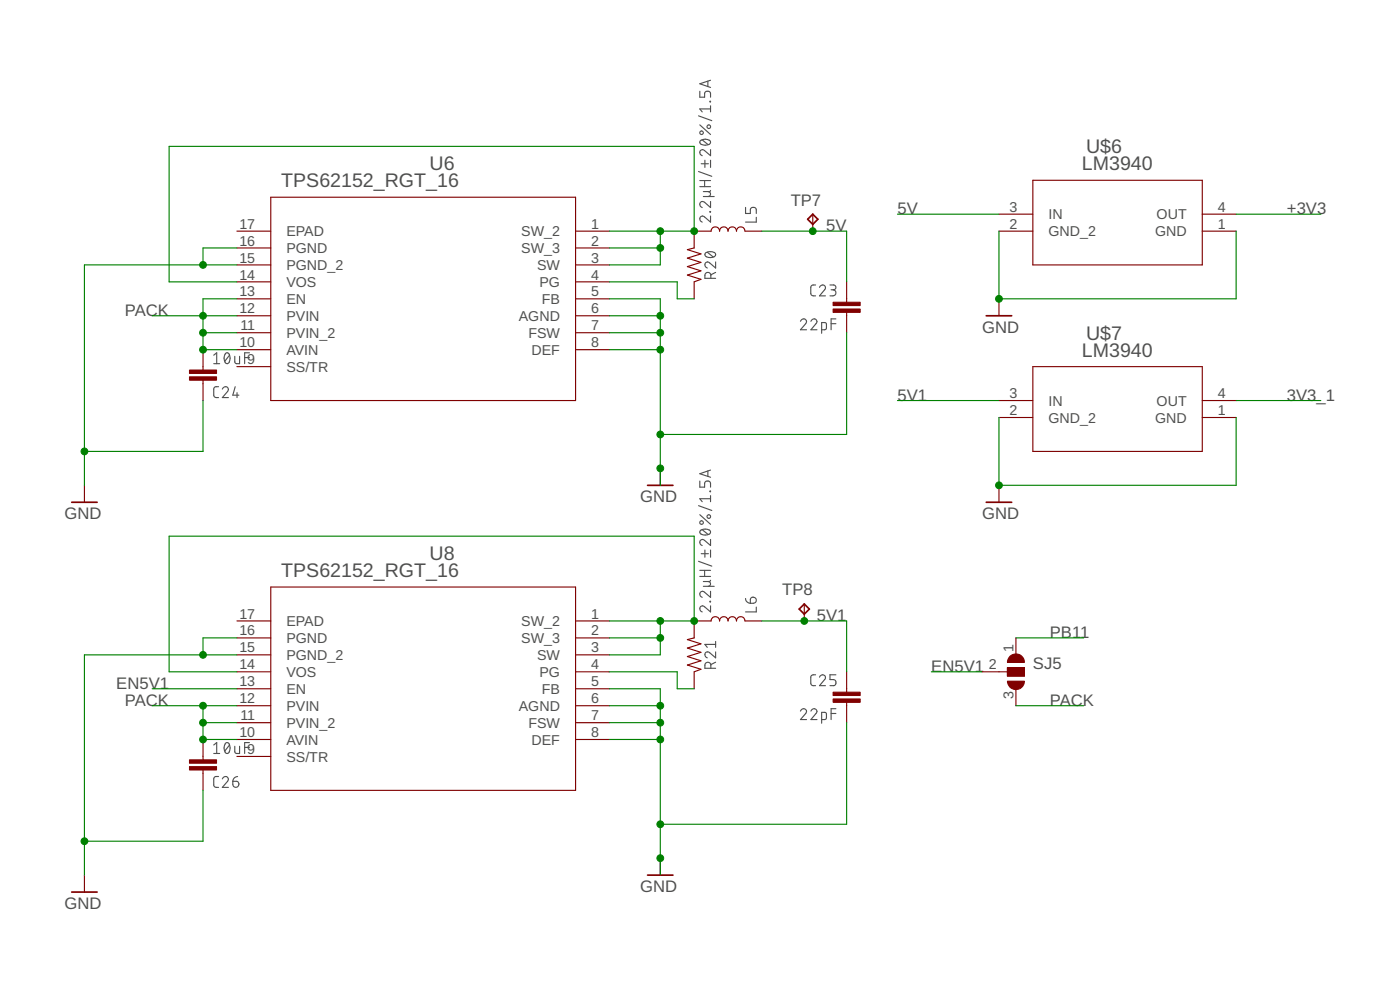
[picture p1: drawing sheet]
<svg xmlns="http://www.w3.org/2000/svg" width="210mm" height="148mm" viewBox="0 0 210 148" stroke-linecap="round" stroke-linejoin="round" font-family="sans-serif">
<g fill="none" stroke="#505050" stroke-width=".17">
<path d="M104.7 17.4l2 .7M104.9 13.7v.9h.7v-.6a.45 .45 0 0 1 .5-.3 .45 .45 0 0 1 .4 .3v.6M104.9 18.7l1.6 1.5M106.1 12.1v.9M106.4 15.2l.1 .1zM106.5 15.9v.9M106.5 16.3h-1.6l.4 .5M106.5 12l-1.6 .6 1.6 .5M104.7 25.7l2 .7M104.9 28h1.6M104.9 27.1h1.6M105 21.1a1 1 0 0 1 1.5 .2 .95 .95 0 0 1-1.6 0z"/>
<path d="M105.1 24.5h1.1M105.3 21l.9 .7M105.5 29.4h1.6M105.6 27.1v.9M105.7 24v1.1M105.8 37.9a1 1 0 0 1 1.5 .2 .95 .95 0 0 1-1.6 0zM106 37.8l.9 .7M106.2 28.7a.37 .37 0 0 1 .3 .4 .37 .37 0 0 1-.3 .3M106.4 31.7l.1 .1zM106.5 32.4v.9l-.9-.8a.44 .44 0 0 0-.7 .1 .44 .44 0 0 0 .4 .7M106.5 30.2v.9l-.9-.8a.45 .45 0 0 0-.7 .2 .45 .45 0 0 0 .4 .6M106.5 28.5l-.1 .2h-.9"/>
<path d="M106.5 22.4v.9l-.9-.7a.44 .44 0 0 0-.7 .1 .44 .44 0 0 0 .4 .6M106.5 24v1.1M107.3 39.2v1l-.9-.8a.44 .44 0 0 0-.7 .1 .44 .44 0 0 0 .3 .7M111.8 31.1v.9h.7v-.6a.45 .45 0 0 1 .4-.3 .45 .45 0 0 1 .5 .3v.6M113.4 32.6v.7h-1.6M32 53.2l.5-.3v1.6M32 54.5h.9M32.8 57.9l-.5 .1-.3 .3 .1 1 .2 .2 .5 .1M33.3 58.3a.45 .45 0 0 1 .7-.4 .45 .45 0 0 1 .1 .8l-.8 .9h.9M33.8 53l.1-.1a.34 .34 0 0 1 .5 .2 1.05 1.05 0 0 1-.3 1.4l-.4-.2a1.26 1.26 0 0 1 .1-1.3zM34.4 53.2l-.7 .9M35.2 53.4v.9l.3 .2h.4v-1.1"/>
<path d="M35.3 57.9l-.4 1.3h.9M35.5 58.8v.8M36.7 53.6h.7M37.4 52.9h-.7v1.6M106.6 41.7v-.4a.44 .44 0 0 0-.5-.5 .44 .44 0 0 0-.4 .5v.4h1.6M107.3 40.8l-.7 .4M120 48.1a.45 .45 0 0 1 .6-.3 .45 .45 0 0 1 .2 .7l-.8 .9h.9M121.6 48.1a.44 .44 0 0 1 .6-.3 .44 .44 0 0 1 .1 .7l-.7 .9h.9M122.3 42.7h-.5l-.2 .4v1l.3 .2h.4M122.9 43.1a.44 .44 0 0 1 .6-.4 .44 .44 0 0 1 .1 .7l-.7 .9h.9M123.2 49.4l.6-.1 .1-.7-.1-.3h-.6v1.6M124.4 42.7h.6a.36 .36 0 0 1 .3 .4 .36 .36 0 0 1-.3 .3h-.4"/>
<path d="M124.6 48.5h.7M124.9 43.4a.46 .46 0 0 1 .4 .5 .46 .46 0 0 1-.4 .4h-.5M125.3 47.8h-.7v1.6M104.7 75.8l2 .7M104.9 72.1v.9h.7v-.6a.45 .45 0 0 1 .5-.3 .45 .45 0 0 1 .4 .3v.6M104.9 77.1l1.6 1.4M105 79.5a1 1 0 0 1 1.5 .2 .97 .97 0 0 1-1.6 .1zM105.3 79.4l.9 .7M106.1 70.5v.9M106.4 73.6l.1 .1zM106.5 74.3v.9M106.5 74.7h-1.6l.4 .5"/>
<path d="M106.5 70.4l-1.6 .6 1.6 .5M104.7 84.1l2 .7M104.9 86.4h1.6M104.9 85.4h1.6M105.1 83h1.1M105.5 87.8h1.6M105.6 85.4v1M105.7 82.4v1.1M106.2 87.1a.36 .36 0 0 1 .3 .4 .36 .36 0 0 1-.3 .3M106.4 90.1l.1 .1zM106.5 90.8v.9l-.9-.8a.44 .44 0 0 0-.7 .1 .44 .44 0 0 0 .4 .7M106.5 88.6v.9l-.9-.8a.44 .44 0 0 0-.7 .2 .44 .44 0 0 0 .4 .6"/>
<path d="M106.5 86.9l-.1 .2h-.9M106.5 80.8v.9l-.9-.7a.44 .44 0 0 0-.7 .1 .44 .44 0 0 0 .4 .6M106.5 82.4v1.1M107.3 97.7v.9l-.9-.8a.44 .44 0 0 0-.7 .1 .44 .44 0 0 0 .3 .7M107.3 96.1v.9M107.3 99.2l-.7 .4M107.3 96.5h-1.6l.3 .5M111.8 89.7a.7 .7 0 0 0 .7 .7M112.6 89.6a.47 .47 0 0 1 .8 .1 .47 .47 0 0 1-.5 .7h-.4zM113.4 91v.7h-1.6M32 111.6l.5-.3v1.6M32 112.9h.9"/>
<path d="M32.8 116.3l-.5 .1-.3 .3 .1 1 .2 .2 .5 .1M33.3 116.7a.45 .45 0 0 1 .7-.4 .45 .45 0 0 1 .1 .8l-.8 .9h.9M33.8 111.4l.1-.1a.34 .34 0 0 1 .5 .2 1.03 1.03 0 0 1-.3 1.4l-.4-.3a1.26 1.26 0 0 1 .1-1.2zM34.4 111.6l-.7 .9M34.9 117.1h.6a.45 .45 0 0 1 .3 .5 .45 .45 0 0 1-.5 .3 .45 .45 0 0 1-.4-.4zM35.2 111.8v.9l.3 .2h.4v-1.1M35.6 116.3a.74 .74 0 0 0-.7 .8M36.7 112h.7M37.4 111.3h-.7v1.6M106.6 100.1v-.4a.44 .44 0 0 0-.5-.5 .44 .44 0 0 0-.4 .5v.4h1.6M120 106.5a.45 .45 0 0 1 .6-.3 .45 .45 0 0 1 .2 .7l-.8 .9h.9M121.6 106.5a.44 .44 0 0 1 .6-.3 .44 .44 0 0 1 .1 .7l-.7 .9h.9"/>
<path d="M122.3 101.1l-.6 .1-.1 .3v1l.2 .2h.5M122.9 101.5a.44 .44 0 0 1 .6-.4 .44 .44 0 0 1 .1 .7l-.7 .9h.9M123.2 107.8h.5l.2-.2a.94 .94 0 0 0-.1-.9h-.6v1.7M124.6 106.9h.7M125.3 101.1h-.9v.7h.6a.46 .46 0 0 1 .3 .5 .46 .46 0 0 1-.3 .4h-.6M125.3 106.2h-.7v1.6"/>
<circle cx="105.2" cy="19.9" r=".26"/>
<circle cx="106.3" cy="19" r=".28"/>
<circle cx="105.2" cy="78.3" r=".27"/>
<circle cx="106.3" cy="77.4" r=".28"/>
</g>
<g fill="none" stroke="#800000" stroke-width=".17">
<path d="M35.5 34.6h5.1M35.5 37.1h5.1M35.5 39.7h5.1M40.6 29.5h45.7v30.5h-45.7zM86.3 34.6h5.1M86.3 37.1h5.1M86.3 39.7h5.1M114.2 34.6h-2.5a.63 .63 0 0 0-.6-.6 .63 .63 0 0 0-.7 .6 .63 .63 0 0 0-.6-.6 .63 .63 0 0 0-.6 .6 .63 .63 0 0 0-.7-.6 .63 .63 0 0 0-.6 .6 .63 .63 0 0 0-.6-.6 .63 .63 0 0 0-.7 .6h-2.5v2.5l-1 .3 2 .6-2 .7 2 .6-2 .6 2 .7-2 .6 2 .6-1 .4v2.6M121.9 32.1v2.5M149.8 34.6h5.1M149.8 32.1h5.1M154.9 27h25.4v12.7h-25.4z"/>
<path d="M180.3 34.6h5M180.3 32.1h5M30.4 52.4v3M30.4 57v3M35.5 42.2h5.1M35.5 44.8h5.1M35.5 47.3h5.1M35.5 49.8h5.1M35.5 52.4h5.1M35.5 54.9h5.1M86.3 42.2h5.1M86.3 44.8h5.1"/>
<path d="M86.3 47.3h5.1M86.3 49.8h5.1M86.3 52.4h5.1M126.9 42.2v3.1M126.9 46.8v3M149.8 44.8v2.5M154.9 54.9h25.4v12.7h-25.4zM12.7 72.7v2.5M99 70.2v2.5M149.8 60h5.1M149.8 62.5h5.1M149.8 72.7v2.5"/>
<path d="M180.3 60h5M180.3 62.5h5M35.5 93h5.1M35.5 95.6h5.1M35.5 98.1h5.1M40.6 87.9h45.7v30.5h-45.7zM86.3 93h5.1M86.3 95.6h5.1M86.3 98.1h5.1M114.2 93h-2.5a.63 .63 0 0 0-.6-.6 .63 .63 0 0 0-.7 .6 .63 .63 0 0 0-.6-.6 .63 .63 0 0 0-.6 .6 .63 .63 0 0 0-.7-.6 .63 .63 0 0 0-.6 .6 .63 .63 0 0 0-.6-.6 .63 .63 0 0 0-.7 .6h-2.5v2.6l-1 .2 2 .7-2 .6 2 .6-2 .7 2 .6-2 .6 2 .7-1 .3v2.6M120.6 90.5v2.5M152.3 95.6v2.5"/>
<path d="M30.4 110.8v3M30.4 115.4v3M35.5 100.6h5.1M35.5 103.2h5.1M35.5 105.7h5.1M35.5 108.3h5.1M35.5 110.8h5.1M35.5 113.3h5.1M86.3 100.6h5.1M86.3 103.2h5.1M86.3 105.7h5.1M86.3 108.3h5.1"/>
<path d="M86.3 110.8h5.1M126.9 100.6v3.1M126.9 105.2v3.1M147.2 100.6h3.8M151 100h2.6v1.3h-2.6zM152.3 103.2v2.5M12.7 131.1v2.5M99 128.6v2.5"/>
</g>
<path d="M121.9 32.1l.7 .8-.7 .7-.8-.7zM147.9 47.3h3.8M10.8 75.2h3.8M97.1 72.7h3.8M147.9 75.2h3.8M119.8 91.2l.8-.7 .7 .7-.7 .8zM10.8 133.6h3.8M97.1 131.1h3.8" fill="none" stroke="#800000" stroke-width=".25"/>
<g fill="#800000" stroke="#800000" stroke-width=".15">
<path d="M124.9 46.3h4.1v.5h-4.1z"/>
<path d="M124.9 45.3h4.1v.5h-4.1z"/>
<path d="M28.4 55.4h4.1v.5h-4.1z"/>
<path d="M28.4 56.5h4.1v.5h-4.1z"/>
<path d="M124.9 104.7h4.1v.5h-4.1z"/>
<path d="M124.9 103.7h4.1v.5h-4.1z"/>
<path d="M28.4 113.8h4.1v.5h-4.1z"/>
<path d="M28.4 114.9h4.1v.5h-4.1z"/>
<path d="M151 100h2.6v1.3h-2.6z"/>
</g>
<g fill="#800000" stroke="#800000" stroke-width=".15">
<path d="M151 102h2.6a1.27 1.27 0 0 1-1.3 1.3 1.27 1.27 0 0 1-1.3-1.3z" fill-rule="evenodd"/>
<path d="M151.5 98.3a1.27 1.27 0 0 1 1.3-.2 1.27 1.27 0 0 1 .8 1.2h-2.6l.1-.5z" fill-rule="evenodd"/>
</g>
<g fill="none" stroke="#008000" stroke-width=".17">
<path d="M35.5 37.1h-5.1v2.6M35.5 39.7h-22.8v33M91.4 37.1h7.6M91.4 34.6h12.7v-12.7h-78.7v20.3h10.1M99 34.6v5.1h-7.6M114.2 34.6h12.7v7.6M134.6 32.1h15.2M149.8 34.6v10.2h35.5v-10.2M185.3 32.1h12.7M22.8 47.3h12.7M30.4 49.8h5.1M35.5 44.8h-5.1v7.6h5.1"/>
<path d="M91.4 44.8h7.6v27.9M91.4 42.2h10.1v2.6h2.6M91.4 47.3h7.6M91.4 52.4h7.6M91.4 49.8h7.6M126.9 49.8v15.3h-27.9M30.4 60v7.6h-17.7M134.6 60h15.2M149.8 62.5v10.2h35.5v-10.2M185.3 60h12.7M35.5 95.6h-5.1v2.5M35.5 98.1h-22.8v33"/>
<path d="M91.4 95.6h7.6M91.4 93h12.7v-12.7h-78.7v20.3h10.1M99 93v5.1h-7.6M114.2 93h12.7v7.6M152.3 95.6h10.2M22.8 103.2h12.7M22.8 105.7h12.7M30.4 105.7v5.1h5.1M30.4 118.4v7.6h-17.7M30.4 108.3h5.1M91.4 103.2h7.6v27.9M91.4 100.6h10.1v2.6h2.6"/>
<path d="M91.4 105.7h7.6M91.4 110.8h7.6M91.4 108.3h7.6M126.9 108.3v15.2h-27.9M139.6 100.6h7.6M152.3 105.7h10.2"/>
</g>
<g fill="#008000" stroke="#008000" stroke-width=".15">
<circle cx="99" cy="47.3" r=".51"/>
<circle cx="99" cy="52.4" r=".51"/>
<circle cx="99" cy="49.8" r=".51"/>
<circle cx="99" cy="70.2" r=".51"/>
<circle cx="99" cy="65.1" r=".51"/>
<circle cx="30.4" cy="39.7" r=".51"/>
<circle cx="12.7" cy="67.6" r=".51"/>
<circle cx="99" cy="105.7" r=".51"/>
<circle cx="99" cy="110.8" r=".51"/>
<circle cx="99" cy="108.3" r=".51"/>
<circle cx="99" cy="128.6" r=".51"/>
<circle cx="99" cy="123.5" r=".51"/>
<circle cx="30.4" cy="98.1" r=".51"/>
<circle cx="12.7" cy="126" r=".51"/>
<circle cx="149.8" cy="44.8" r=".51"/>
<circle cx="149.8" cy="72.7" r=".51"/>
<circle cx="30.4" cy="49.8" r=".51"/>
<circle cx="30.4" cy="47.3" r=".51"/>
<circle cx="30.4" cy="52.4" r=".51"/>
<circle cx="30.4" cy="108.3" r=".51"/>
<circle cx="30.4" cy="105.7" r=".51"/>
<circle cx="30.4" cy="110.8" r=".51"/>
<circle cx="99" cy="37.1" r=".51"/>
<circle cx="99" cy="34.6" r=".51"/>
<circle cx="104.1" cy="34.6" r=".51"/>
<circle cx="121.9" cy="34.6" r=".51"/>
<circle cx="99" cy="95.6" r=".51"/>
<circle cx="99" cy="93" r=".51"/>
<circle cx="104.1" cy="93" r=".51"/>
<circle cx="120.6" cy="93" r=".51"/>
</g>
<g font-size="2.9" fill="#505050">
<text x="162.8" y="23">U$6</text>
<text x="42.2" y="28">TPS62152_RGT_16</text>
<text x="64.4" y="25.5">U6</text>
<text x="162.2" y="25.5">LM3940</text>
<text x="162.2" y="53.4">LM3940</text>
<text x="162.8" y="50.9">U$7</text>
<text x="64.4" y="83.9">U8</text>
<text x="42.2" y="86.4">TPS62152_RGT_16</text>
</g>
<g font-size="2.5" fill="#505050">
<text x="118.6" y="30.8">TP7</text>
<text x="123.9" y="34.6">5V</text>
<text x="134.5" y="32.1">5V</text>
<text x="193" y="32.1">+3V3</text>
<text x="18.7" y="47.3">PACK</text>
<text x="147.2" y="49.9">GND</text>
<text x="134.5" y="60">5V1</text>
<text x="193" y="60">3V3_1</text>
<text x="9.7" y="77.8">GND</text>
<text x="96" y="75.2">GND</text>
<text x="147.2" y="77.8">GND</text>
<text x="117.3" y="89.2">TP8</text>
<text x="122.5" y="93">5V1</text>
<text x="157.4" y="95.6">PB11</text>
<text x="139.6" y="100.6">EN5V1</text>
<text x="154.9" y="100.3">SJ5</text>
<text x="17.4" y="103.2">EN5V1</text>
<text x="18.7" y="105.7">PACK</text>
<text x="157.4" y="105.7">PACK</text>
<text x="9.7" y="136.2">GND</text>
<text x="96" y="133.7">GND</text>
</g>
<g font-size="2.1" fill="#505050">
<text x="35.9" y="34.3">17</text>
<text x="42.9" y="35.4">EPAD</text>
<text x="78.1" y="35.4">SW_2</text>
<text x="88.6" y="34.3">1</text>
<text x="151.3" y="31.7">3</text>
<text x="151.3" y="34.3">2</text>
<text x="157.2" y="32.8">IN</text>
<text x="157.2" y="35.4">GND_2</text>
<text x="173.2" y="35.4">GND</text>
<text x="173.4" y="32.8">OUT</text>
<text x="182.6" y="31.7">4</text>
<text x="182.6" y="34.3">1</text>
<text x="35.9" y="41.9">14</text>
<text x="35.9" y="39.3">15</text>
<text x="35.9" y="36.8">16</text>
<text x="42.9" y="40.5">PGND_2</text>
<text x="42.9" y="37.9">PGND</text>
<text x="78.1" y="37.9">SW_3</text>
<text x="80.5" y="40.5">SW</text>
<text x="88.6" y="36.8">2</text>
<text x="88.6" y="39.3">3</text>
<text x="88.6" y="41.9">4</text>
<text x="35.9" y="47">12</text>
<text x="35.9" y="44.4">13</text>
<text x="42.9" y="45.5">EN</text>
<text x="42.9" y="43">VOS</text>
<text x="80.9" y="43">PG</text>
<text x="81.2" y="45.5">FB</text>
<text x="88.6" y="44.4">5</text>
<text x="88.6" y="47">6</text>
<text x="35.9" y="52">10</text>
<text x="36" y="49.5">11</text>
<text x="42.9" y="53.2">AVIN</text>
<text x="42.9" y="50.6">PVIN_2</text>
<text x="42.9" y="48.1">PVIN</text>
<text x="77.8" y="48.1">AGND</text>
<text x="79.2" y="50.6">FSW</text>
<text x="79.7" y="53.2">DEF</text>
<text x="88.6" y="49.5">7</text>
<text x="88.6" y="52">8</text>
<text x="37.1" y="54.6">9</text>
<text x="42.9" y="55.7">SS/TR</text>
<text x="151.3" y="59.7">3</text>
<text x="182.6" y="59.7">4</text>
<text x="151.3" y="62.2">2</text>
<text x="157.2" y="60.8">IN</text>
<text x="157.2" y="63.3">GND_2</text>
<text x="173.2" y="63.3">GND</text>
<text x="173.4" y="60.8">OUT</text>
<text x="182.6" y="62.2">1</text>
<text x="35.9" y="95.2">16</text>
<text x="35.9" y="92.7">17</text>
<text x="42.9" y="93.8">EPAD</text>
<text x="78.1" y="93.8">SW_2</text>
<text x="88.6" y="92.7">1</text>
<text x="88.6" y="95.2">2</text>
<text x="35.9" y="100.3">14</text>
<text x="35.9" y="97.7">15</text>
<text x="42.9" y="101.4">VOS</text>
<text x="42.9" y="98.9">PGND_2</text>
<text x="42.9" y="96.3">PGND</text>
<text x="78.1" y="96.3">SW_3</text>
<text x="80.5" y="98.9">SW</text>
<text x="80.9" y="101.4">PG</text>
<text x="88.6" y="97.7">3</text>
<text x="88.6" y="100.3">4</text>
<text x="148.2" y="100.3">2</text>
<text x="152" y="97.7" transform="rotate(-90 152 97.7)">1</text>
<text x="35.9" y="105.4">12</text>
<text x="35.9" y="102.8">13</text>
<text x="36" y="107.9">11</text>
<text x="42.9" y="106.5">PVIN</text>
<text x="42.9" y="103.9">EN</text>
<text x="77.8" y="106.5">AGND</text>
<text x="81.2" y="103.9">FB</text>
<text x="88.6" y="102.8">5</text>
<text x="88.6" y="105.4">6</text>
<text x="88.6" y="107.9">7</text>
<text x="152" y="104.7" transform="rotate(-90 152 104.7)">3</text>
<text x="35.9" y="110.4">10</text>
<text x="37.1" y="113">9</text>
<text x="42.9" y="111.6">AVIN</text>
<text x="42.9" y="109">PVIN_2</text>
<text x="79.2" y="109">FSW</text>
<text x="79.7" y="111.6">DEF</text>
<text x="88.6" y="110.4">8</text>
<text x="42.9" y="114.1">SS/TR</text>
</g>
</svg>
